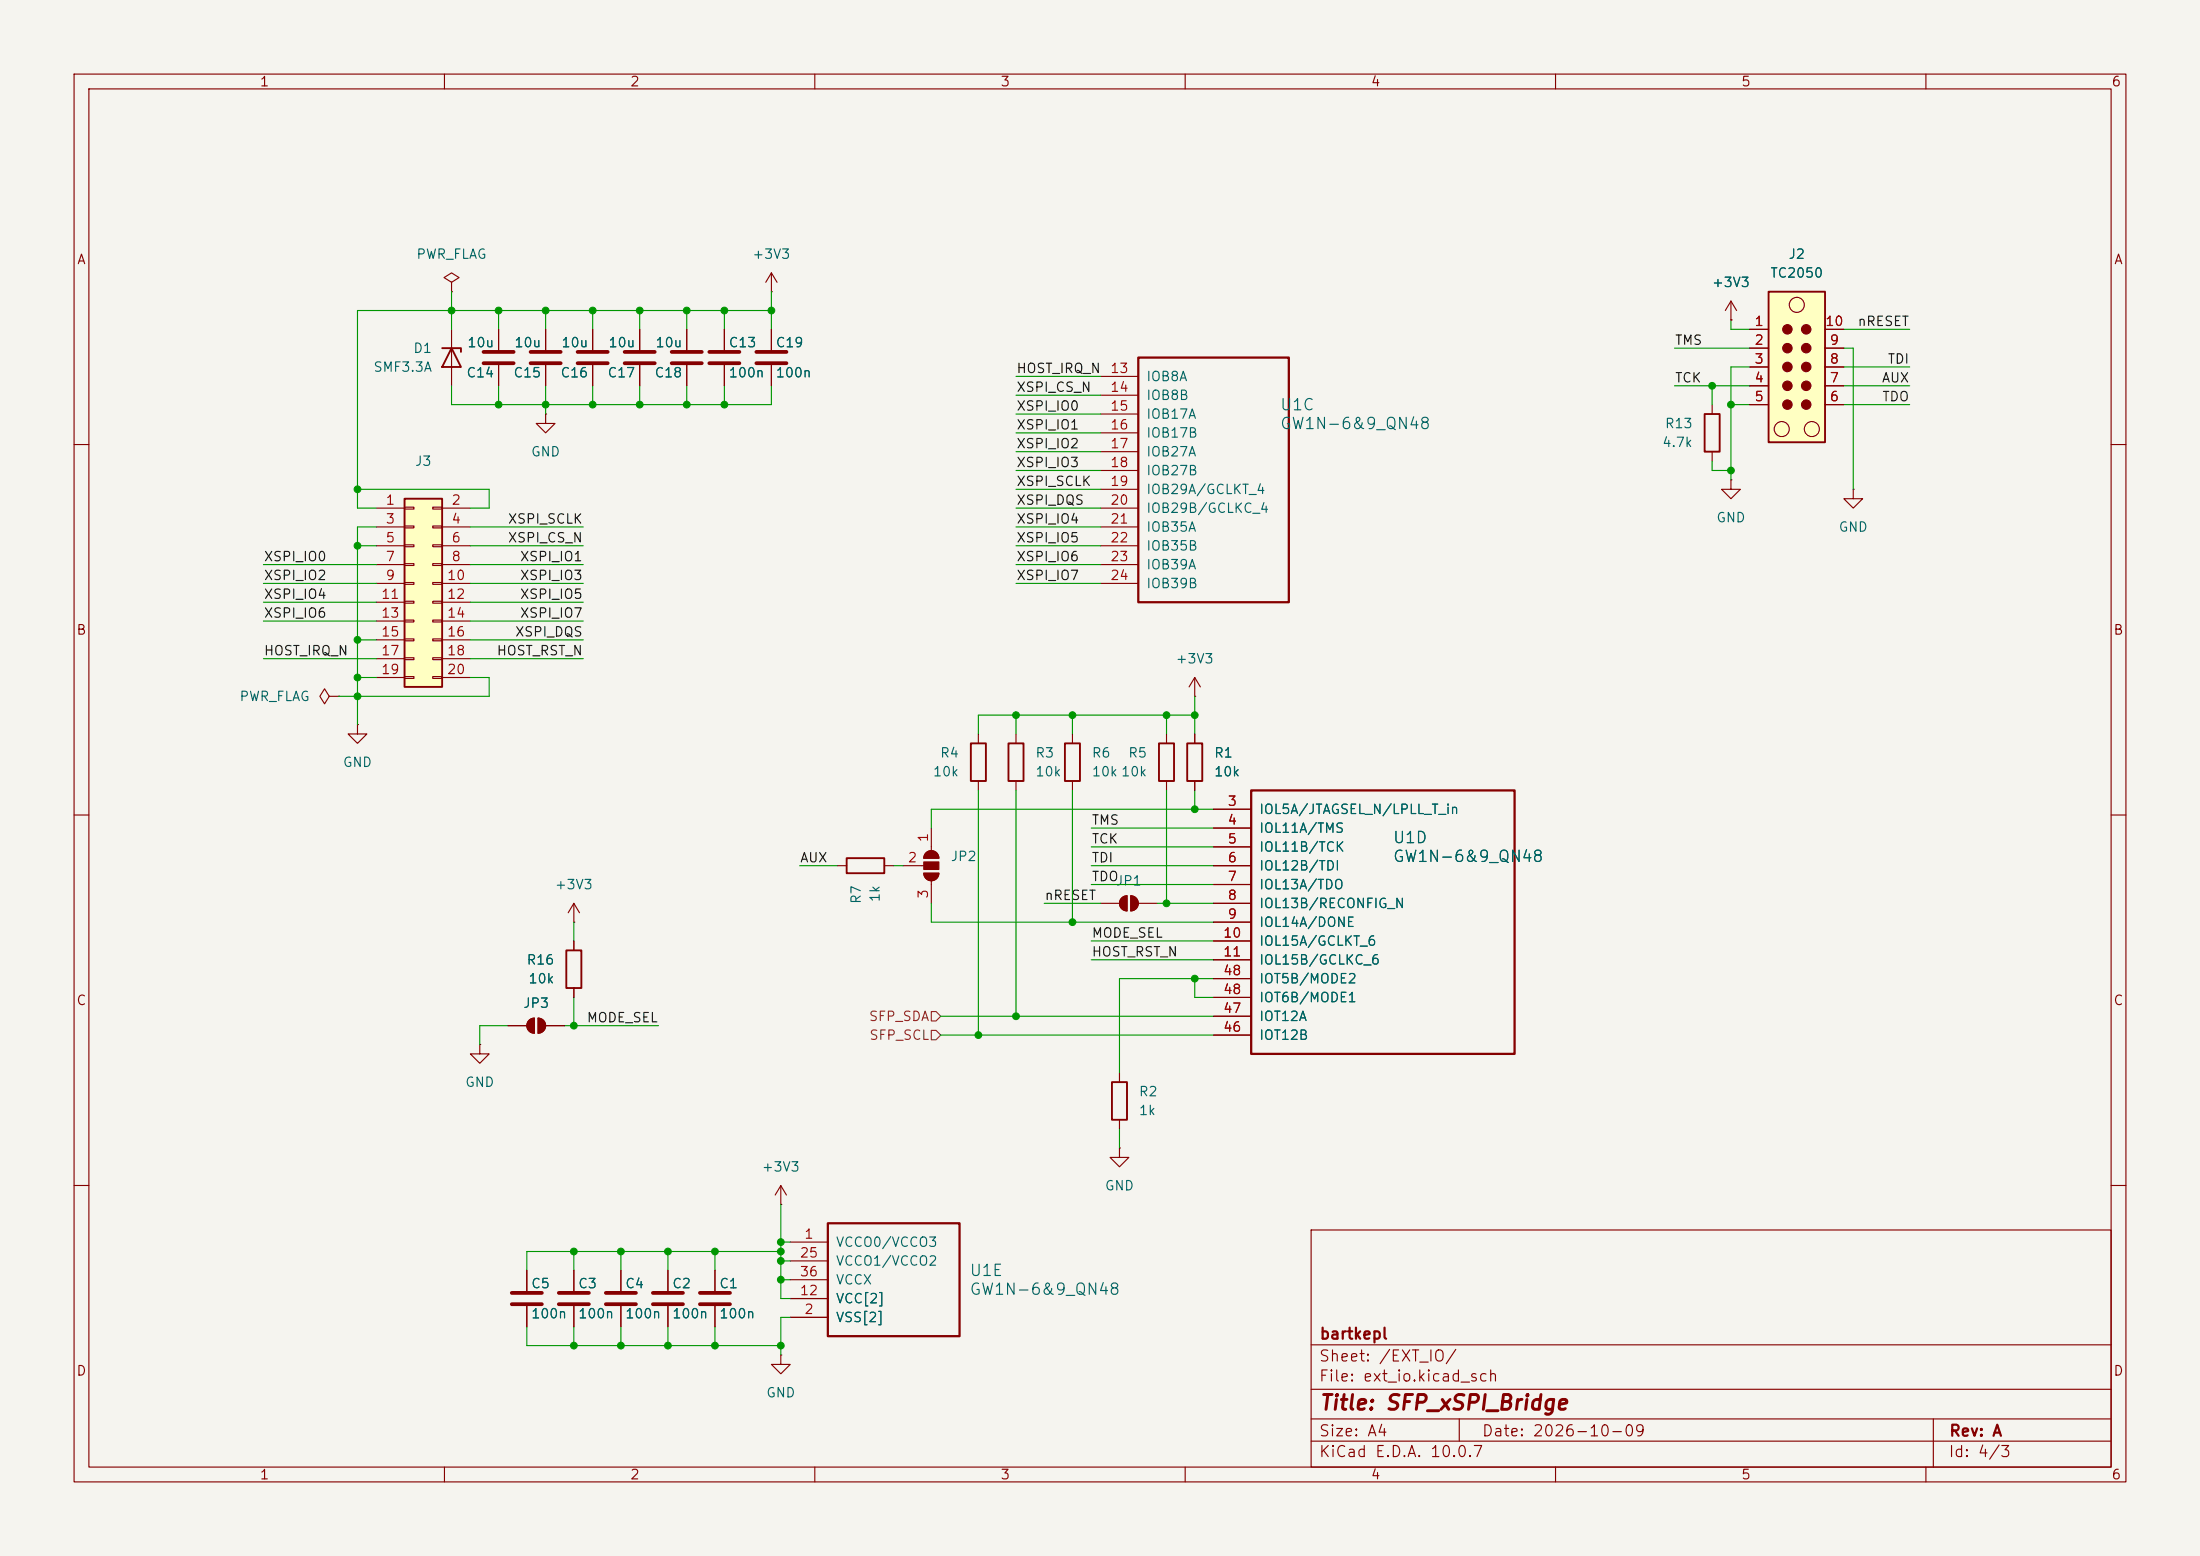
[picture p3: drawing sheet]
<svg xmlns="http://www.w3.org/2000/svg" width="297mm" height="210mm" viewBox="0 0 297 210" stroke-linecap="round" stroke-linejoin="round" font-family="sans-serif">
<path d="M0 0h297v210h-297z" fill="#f5f4ef" stroke="#f5f4ef" stroke-width=".14"/>
<g fill="none" stroke="#840000" stroke-width=".15">
<path d="M10 10h277v190h-277zM12 12h273v186h-273zM60 10v2M110 10v2M160 10v2M210 10v2M260 10v2M73.7 55.9v1.3h1.2l-1.2 1.2-1.3-1.2h1.3M73.7 55.9h.1M10 60h2M285 60h2M10 110h2"/>
<path d="M121.9 116.8h2.8M124.7 117.9h2a1.02 1.02 0 0 1-1 1 1.02 1.02 0 0 1-1-1zM125 115.1a1.02 1.02 0 0 1 1.1-.2 1.02 1.02 0 0 1 .6 .9h-2l.1-.4zM125.7 111.8v3M125.7 118.9v3M285 110h2M77.5 124.5h.1M77.5 121.9l-.8 1.3M77.5 121.9l.7 1.3M77.5 121.9v2.6M10 160h2M177 166h108v32h-108z"/>
<path d="M285 160h2M60 198v2M110 198v2M160 198v2M177 194.5h108M177 191.5h108M177 187.5h108M177 181.5h108M197 191.5v3M210 198v2M260 198v2M261 191.5v6.5"/>
</g>
<g fill="#840000" stroke="#840000" stroke-width=".15">
<path d="M125 115.1a1.02 1.02 0 0 1 1.1-.2 1.02 1.02 0 0 1 .6 .9h-2l.1-.4z"/>
<path d="M124.7 116.3h2v1h-2z"/>
<path d="M124.7 117.9h2a1.02 1.02 0 0 1-1 1 1.02 1.02 0 0 1-1-1z"/>
</g>
<path d="M54.6 67.3h5.1v25.4h-5.1z" fill="#ffffc2"/>
<path d="M59.7 47h2.5v.5M61 47l1.2 2.5h-2.5zM54.6 67.3h5.1v25.4h-5.1zM131.1 100.3h2v5.1h-2zM136.1 100.3h2.1v5.1h-2.1zM76.5 128.3h2v5.1h-2z" fill="none" stroke="#840000" stroke-width=".25"/>
<g fill="none" stroke="#840000" stroke-width=".15">
<path d="M61 44.5v7.6M73.7 44.5v2.7M73.7 49.3v2.8M80 44.5v2.7M80 49.3v2.8M86.4 44.5v2.7M86.4 49.3v2.8M50.8 68.6h3.8M50.8 71.1h3.8M50.8 73.7h3.8M50.8 76.2h3.8M50.8 78.7h3.8"/>
<path d="M54.6 68.5h1.3v.2h-1.3zM54.6 71h1.3v.2h-1.3zM54.6 73.5h1.3v.3h-1.3zM54.6 76.1h1.3v.2h-1.3zM54.6 78.6h1.3v.3h-1.3zM58.4 68.5h1.3v.2h-1.3zM58.4 71h1.3v.2h-1.3zM58.4 73.5h1.3v.3h-1.3zM58.4 76.1h1.3v.2h-1.3zM58.4 78.6h1.3v.3h-1.3zM59.7 68.6h3.8M59.7 71.1h3.8"/>
<path d="M59.7 73.7h3.8M59.7 76.2h3.8M59.7 78.7h3.8M44.4 94l-.6-1-.6 1 .6 1 .6-1h1.3M45.7 94h.1M48.3 97.8v1.3h1.2l-1.2 1.2-1.3-1.2h1.3M48.3 97.8h.1M50.8 81.3h3.8M50.8 83.8h3.8M50.8 86.4h3.8M50.8 88.9h3.8M50.8 91.4h3.8"/>
<path d="M54.6 81.2h1.3v.2h-1.3zM54.6 83.7h1.3v.2h-1.3zM54.6 86.2h1.3v.3h-1.3zM54.6 88.8h1.3v.2h-1.3zM54.6 91.3h1.3v.3h-1.3zM58.4 81.2h1.3v.2h-1.3zM58.4 83.7h1.3v.2h-1.3zM58.4 86.2h1.3v.3h-1.3zM58.4 88.8h1.3v.2h-1.3zM58.4 91.3h1.3v.3h-1.3zM59.7 81.3h3.8M59.7 83.8h3.8"/>
<path d="M59.7 86.4h3.8M59.7 88.9h3.8M59.7 91.4h3.8M132.1 99.1v1.2M137.2 99.1v1.2M132.1 105.4v1.3M137.2 105.4v1.3M77.5 127v1.3M77.5 133.4v1.2M71.1 171.5v2.7M71.1 176.3v2.8M83.8 171.5v2.7"/>
<path d="M83.8 176.3v2.8M90.2 171.5v2.7M90.2 176.3v2.8M96.5 171.5v2.7M96.5 176.3v2.8"/>
</g>
<g fill="none" stroke="#840000" stroke-width=".51">
<path d="M71.6 49h4.1M71.6 47.5h4.1M78 49h4M78 47.5h4M84.3 49h4.1M84.3 47.5h4.1M69.1 174.5h4.1M69.1 176h4.1M81.8 174.5h4.1M81.8 176h4.1M88.1 174.5h4.1M88.1 176h4.1"/>
<path d="M94.5 174.5h4.1M94.5 176h4.1"/>
</g>
<path d="M238.8 39.4h7.6v20.3h-7.6z" fill="#ffffc2"/>
<path d="M238.8 39.4h7.6v20.3h-7.6zM230.1 55.9h2.1v5.1h-2.1zM114.3 115.8h5.1v2.1h-5.1zM143.8 100.3h2v5.1h-2zM156.5 100.3h2v5.1h-2zM160.3 100.3h2v5.1h-2zM150.1 146.1h2v5h-2z" fill="none" stroke="#840000" stroke-width=".25"/>
<g fill="none" stroke="#840000" stroke-width=".15">
<path d="M61 38.1l1-.6-1-.7-1.1 .7 1.1 .6v1.3M61 39.4h.1M104.1 39.4h.1M104.1 36.8l-.7 1.3M104.1 36.8l.8 1.3M104.1 36.8v2.6M67.3 44.5v2.7M67.3 49.3v2.8M73.7 44.5v2.7M73.7 49.3v2.8M80 44.5v2.7M80 49.3v2.8"/>
<path d="M86.4 44.5v2.7M86.4 49.3v2.8M92.7 44.5v2.7M92.7 49.3v2.8M97.8 44.5v2.7M97.8 49.3v2.8M104.1 44.5v2.7M104.1 49.3v2.8M148.6 50.8h5.1M148.6 53.3h5.1M148.6 55.9h5.1M148.6 58.4h5.1"/>
<path d="M231.1 54.6v1.3M233.7 43.2h.1M233.7 40.6l-.8 1.3M233.7 40.6l.7 1.3M233.7 40.6v2.6M236.2 44.5h2.6M236.2 47h2.6M236.2 49.5h2.6M236.2 52.1h2.6M236.2 54.6h2.6M246.4 44.5h2.5M246.4 47h2.5"/>
<path d="M246.4 49.5h2.5M246.4 52.1h2.5M246.4 54.6h2.5M148.6 61h5.1M148.6 63.5h5.1M148.6 66h5.1M148.6 68.6h5.1M148.6 71.1h5.1M148.6 73.7h5.1M148.6 76.2h5.1M148.6 78.7h5.1M231.1 61v1.2"/>
<path d="M233.7 64.8v1.2h1.2l-1.2 1.3-1.3-1.3h1.3M233.7 64.8h.1M250.2 66v1.3h1.3l-1.3 1.3-1.3-1.3h1.3M250.2 66h.1M144.8 99.1v1.2M157.5 99.1v1.2M161.3 94h.1M161.3 91.4v2.6M161.3 99.1v1.2M161.3 91.4l-.8 1.3M161.3 91.4l.8 1.3M113 116.8h1.3"/>
<path d="M119.4 116.8h1.2M144.8 105.4v1.3M157.5 105.4v1.3M161.3 105.4v1.3M163.8 109.2h5.1M163.8 111.8h5.1M163.8 114.3h5.1M163.8 116.8h5.1M163.8 119.4h5.1M68.6 138.4h2.5M71.4 137.7l.4-.2 .3-.1v2a1.02 1.02 0 0 1-.9-.6 1.02 1.02 0 0 1 .2-1.1zM72.6 137.4a1.02 1.02 0 0 1 1.1 1 1.02 1.02 0 0 1-1.1 1z"/>
<path d="M73.7 138.4h2.5M77.5 127v1.3M77.5 133.4v1.2M148.6 121.9h2.5M151.4 121.2l.4-.2 .3-.1v2a1.02 1.02 0 0 1-.9-.6 1.02 1.02 0 0 1 .2-1.1zM152.7 120.9a1.02 1.02 0 0 1 1 1 1.02 1.02 0 0 1-1 1zM153.7 121.9h2.5M163.8 121.9h5.1M163.8 124.5h5.1M163.8 127h5.1M163.8 129.5h5.1M163.8 139.7h5.1"/>
<path d="M163.8 137.2h5.1M163.8 132.1h5.1M163.8 134.6h5.1M64.8 141v1.2h1.2l-1.2 1.3-1.3-1.3h1.3M64.8 141h.1M151.1 154.9v1.3h1.3l-1.3 1.3-1.2-1.3h1.2M151.1 154.9h.1M151.1 144.8v1.3M151.1 151.1v1.3M71.1 171.5v2.7M71.1 176.3v2.8M77.5 171.5v2.7"/>
<path d="M77.5 176.3v2.8M83.8 171.5v2.7M83.8 176.3v2.8M90.2 171.5v2.7M90.2 176.3v2.8M96.5 171.5v2.7M96.5 176.3v2.8M105.4 162.6h.1M105.4 160l-.8 1.3M105.4 160l.8 1.3M105.4 160v2.6M106.7 167.6h5.1"/>
<path d="M106.7 177.8h5.1M106.7 175.3h5.1M106.7 170.2h5.1M106.7 172.7h5.1M105.4 182.9v1.3h1.3l-1.3 1.2-1.3-1.2h1.3M105.4 182.9h.1"/>
<circle cx="240.5" cy="57.9" r="1.02"/>
<circle cx="242.6" cy="41.1" r="1.02"/>
<circle cx="244.6" cy="57.9" r="1.02"/>
</g>
<g fill="#840000" stroke="#840000" stroke-width=".15">
<path d="M151.4 121.2l.4-.2 .3-.1v2a1.02 1.02 0 0 1-.9-.6 1.02 1.02 0 0 1 .2-1.1z"/>
<path d="M152.7 120.9a1.02 1.02 0 0 1 1 1 1.02 1.02 0 0 1-1 1z"/>
<path d="M71.4 137.7l.4-.2 .3-.1v2a1.02 1.02 0 0 1-.9-.6 1.02 1.02 0 0 1 .2-1.1z"/>
<path d="M72.6 137.4a1.02 1.02 0 0 1 1.1 1 1.02 1.02 0 0 1-1.1 1z"/>
<circle cx="241.3" cy="44.4" r=".63"/>
<circle cx="241.3" cy="47" r=".63"/>
<circle cx="241.3" cy="49.5" r=".63"/>
<circle cx="241.3" cy="52.1" r=".63"/>
<circle cx="241.3" cy="54.6" r=".63"/>
<circle cx="243.8" cy="44.4" r=".63"/>
<circle cx="243.8" cy="47" r=".63"/>
<circle cx="243.8" cy="49.5" r=".63"/>
<circle cx="243.8" cy="52.1" r=".63"/>
<circle cx="243.8" cy="54.6" r=".63"/>
</g>
<path d="M153.7 48.3h20.3v33h-20.3zM168.9 106.7h35.6v35.5h-35.6zM111.8 165.1h17.7v15.2h-17.7z" fill="none" stroke="#840000" stroke-width=".3"/>
<path d="M65.3 49h4M65.3 47.5h4M90.7 49h4M90.7 47.5h4M95.8 49h4M95.8 47.5h4M102.1 49h4.1M102.1 47.5h4.1M75.4 174.5h4.1M75.4 176h4.1" fill="none" stroke="#840000" stroke-width=".51"/>
<path d="M125.7 139.1h.7l.6 .6-.6 .6h-.7zM125.7 136.5h.7l.6 .7-.6 .6h-.7z" fill="none" stroke="#725600" stroke-width=".15"/>
<g fill="none" stroke="#009600" stroke-width=".15">
<path d="M61 39.4v5.1M104.1 39.4v5.1M61 52.1v2.5h43.1v-2.5M67.3 41.9v2.6M67.3 52.1v2.5M73.7 41.9v2.6M73.7 52.1v3.8M80 41.9v2.6M80 52.1v2.5M86.4 41.9v2.6M86.4 52.1v2.5M92.7 41.9v2.6"/>
<path d="M92.7 52.1v2.5M97.8 41.9v2.6M97.8 52.1v2.5M104.1 41.9h-55.8v26.7h2.5M137.2 55.9h11.4M137.2 50.8h11.4M137.2 53.3h11.4M137.2 58.4h11.4M226.1 52.1h10.1M226.1 47h10.1M231.1 52.1v2.5M233.7 54.6h2.5"/>
<path d="M233.7 43.2v1.3h2.5M236.2 49.5h-2.5v15.3M248.9 54.6h8.9M248.9 52.1h8.9M248.9 47h1.3v19M248.9 44.5h8.9M248.9 49.5h8.9M35.6 78.7h15.2M35.6 76.2h15.2M48.3 73.7h2.5M48.3 66h17.7v2.6h-2.5M50.8 71.1h-2.5v26.7"/>
<path d="M63.5 78.7h15.2M63.5 76.2h15.2M63.5 73.7h15.2M63.5 71.1h15.2M137.2 78.7h11.4M137.2 76.2h11.4M137.2 73.7h11.4M137.2 61h11.4M137.2 63.5h11.4M137.2 71.1h11.4M137.2 66h11.4M137.2 68.6h11.4"/>
<path d="M231.1 62.2v1.3h2.6M35.6 83.8h15.2M35.6 88.9h15.2M35.6 81.3h15.2M48.3 91.4h2.5M48.3 86.4h2.5M63.5 91.4h2.5v2.6h-20.3M63.5 86.4h15.2M63.5 83.8h15.2M63.5 88.9h15.2M63.5 81.3h15.2M137.2 96.5v2.6"/>
<path d="M144.8 96.5v2.6M157.5 96.5v2.6M161.3 94v5.1M161.3 96.5h-29.2v2.6M107.9 116.8h5.1M120.6 116.8h1.3M132.1 106.7v33M137.2 106.7v30.5M144.8 106.7v17.8M147.3 111.8h16.5M147.3 114.3h16.5M147.3 119.4h16.5"/>
<path d="M147.3 116.8h16.5M157.5 106.7v15.2M161.3 106.7v2.5M163.8 109.2h-38.1v2.6M68.6 138.4h-3.8v2.6M76.2 138.4h12.7M77.5 124.5v2.5M77.5 134.6v3.8M125.7 121.9v2.6h38.1M127 137.2h36.8M127 139.7h36.8M141 121.9h7.6"/>
<path d="M147.3 129.5h16.5M147.3 127h16.5M156.2 121.9h7.6M161.3 132.1v2.5h2.5M163.8 132.1h-12.7v12.7M151.1 152.4v2.5M71.1 179.1v2.5h34.3M77.5 168.9v2.6M77.5 179.1v2.5M83.8 168.9v2.6M83.8 179.1v2.5M90.2 168.9v2.6"/>
<path d="M90.2 179.1v2.5M96.5 168.9v2.6M96.5 179.1v2.5M105.4 168.9h-34.3v2.6M105.4 170.2h1.3M105.4 162.6v12.7h1.3M105.4 172.7h1.3M105.4 167.6h1.3M106.7 177.8h-1.3v5.1"/>
</g>
<g fill="#009600" stroke="#009600" stroke-width=".14">
<circle cx="105.4" cy="168.9" r=".46"/>
<circle cx="105.4" cy="170.2" r=".46"/>
<circle cx="90.2" cy="181.6" r=".46"/>
<circle cx="83.8" cy="181.6" r=".46"/>
<circle cx="96.5" cy="181.6" r=".46"/>
<circle cx="105.4" cy="181.6" r=".46"/>
<circle cx="105.4" cy="172.7" r=".46"/>
<circle cx="77.5" cy="181.6" r=".46"/>
<circle cx="105.4" cy="167.6" r=".46"/>
<circle cx="132.1" cy="139.7" r=".46"/>
<circle cx="144.8" cy="124.5" r=".46"/>
<circle cx="137.2" cy="137.2" r=".46"/>
<circle cx="92.7" cy="54.6" r=".46"/>
<circle cx="86.4" cy="54.6" r=".46"/>
<circle cx="80" cy="41.9" r=".46"/>
<circle cx="73.7" cy="41.9" r=".46"/>
<circle cx="97.8" cy="54.6" r=".46"/>
<circle cx="86.4" cy="41.9" r=".46"/>
<circle cx="92.7" cy="41.9" r=".46"/>
<circle cx="104.1" cy="41.9" r=".46"/>
<circle cx="97.8" cy="41.9" r=".46"/>
<circle cx="67.3" cy="41.9" r=".46"/>
<circle cx="161.3" cy="109.2" r=".46"/>
<circle cx="144.8" cy="96.5" r=".46"/>
<circle cx="157.5" cy="96.5" r=".46"/>
<circle cx="90.2" cy="168.9" r=".46"/>
<circle cx="83.8" cy="168.9" r=".46"/>
<circle cx="96.5" cy="168.9" r=".46"/>
<circle cx="77.5" cy="168.9" r=".46"/>
<circle cx="48.3" cy="91.4" r=".46"/>
<circle cx="48.3" cy="94" r=".46"/>
<circle cx="77.5" cy="138.4" r=".46"/>
<circle cx="48.3" cy="86.4" r=".46"/>
<circle cx="67.3" cy="54.6" r=".46"/>
<circle cx="80" cy="54.6" r=".46"/>
<circle cx="73.7" cy="54.6" r=".46"/>
<circle cx="48.3" cy="66" r=".46"/>
<circle cx="48.3" cy="73.7" r=".46"/>
<circle cx="61" cy="41.9" r=".46"/>
<circle cx="137.2" cy="96.5" r=".46"/>
<circle cx="161.3" cy="132.1" r=".46"/>
<circle cx="161.3" cy="96.5" r=".46"/>
<circle cx="157.5" cy="121.9" r=".46"/>
<circle cx="231.1" cy="52.1" r=".46"/>
<circle cx="233.7" cy="63.5" r=".46"/>
<circle cx="233.7" cy="54.6" r=".46"/>
</g>
<text font-size="2" fill="#840000" x="178" y="190.8">Title: SFP_xSPI_Bridge</text>
<g font-size="1.5" fill="#006464">
<text x="172.7" y="55.8">U1C</text>
<text x="172.7" y="58.3">GW1N-6&amp;9_QN48</text>
<text x="187.9" y="114.2">U1D</text>
<text x="187.9" y="116.7">GW1N-6&amp;9_QN48</text>
<text x="130.8" y="172.6">U1E</text>
<text x="130.8" y="175.1">GW1N-6&amp;9_QN48</text>
</g>
<g font-size="1.5" fill="#840000">
<text x="178" y="184.1">Sheet: /EXT_IO/</text>
<text x="178" y="181.1">bartkepl</text>
<text x="178" y="186.8">File: ext_io.kicad_sch</text>
<text x="178" y="197">KiCad E.D.A. 10.0.7</text>
<text x="178" y="194.2">Size: A4</text>
<text x="200" y="194.2">Date: 2026-10-09</text>
<text x="263" y="197">Id: 4/3</text>
<text x="263" y="194.2">Rev: A</text>
</g>
<g font-size="1.3" fill="#840000">
<text x="35" y="12">1</text>
<text x="85" y="12">2</text>
<text x="135" y="12">3</text>
<text x="185" y="12">4</text>
<text x="235" y="12">5</text>
<text x="285" y="12">6</text>
<text x="10.3" y="36">A</text>
<text x="285.3" y="36">A</text>
<text x="10.2" y="86">B</text>
<text x="285.2" y="86">B</text>
<text x="10.2" y="136">C</text>
<text x="285.2" y="136">C</text>
<text x="10.2" y="186">D</text>
<text x="285.2" y="186">D</text>
<text x="35" y="200">1</text>
<text x="85" y="200">2</text>
<text x="135" y="200">3</text>
<text x="185" y="200">4</text>
<text x="235" y="200">5</text>
<text x="285" y="200">6</text>
</g>
<g font-size="1.3" fill="#006464">
<text x="56.1" y="35.3">PWR_FLAG</text>
<text x="101.5" y="35.3">+3V3</text>
<text x="241.4" y="35.3">J2</text>
<text x="231" y="39.1">+3V3</text>
<text x="238.9" y="37.8">TC2050</text>
<text x="55.7" y="48">D1</text>
<text x="63" y="47.2">10u</text>
<text x="69.3" y="47.2">10u</text>
<text x="75.7" y="47.2">10u</text>
<text x="82" y="47.2">10u</text>
<text x="88.4" y="47.2">10u</text>
<text x="98.3" y="47.2">C13</text>
<text x="104.6" y="47.2">C19</text>
<text x="50.3" y="50.5">SMF3.3A</text>
<text x="62.9" y="51.3">C14</text>
<text x="69.2" y="51.3">C15</text>
<text x="75.6" y="51.3">C16</text>
<text x="81.9" y="51.3">C17</text>
<text x="88.3" y="51.3">C18</text>
<text x="98.3" y="51.3">100n</text>
<text x="104.6" y="51.3">100n</text>
<text x="154.7" y="51.8">IOB8A</text>
<text x="154.7" y="54.3">IOB8B</text>
<text x="154.7" y="56.8">IOB17A</text>
<text x="154.7" y="59.4">IOB17B</text>
<text x="224.7" y="58.1">R13</text>
<text x="55.9" y="63.2">J3</text>
<text x="71.6" y="61.9">GND</text>
<text x="154.7" y="61.9">IOB27A</text>
<text x="154.7" y="64.5">IOB27B</text>
<text x="224.3" y="60.7">4.7k</text>
<text x="154.7" y="67">IOB29A/GCLKT_4</text>
<text x="154.7" y="69.5">IOB29B/GCLKC_4</text>
<text x="231.6" y="70.8">GND</text>
<text x="154.7" y="72.1">IOB35A</text>
<text x="154.7" y="74.6">IOB35B</text>
<text x="154.7" y="77.2">IOB39A</text>
<text x="248.1" y="72.1">GND</text>
<text x="154.7" y="79.7">IOB39B</text>
<text x="158.6" y="89.9">+3V3</text>
<text x="32.2" y="94.9">PWR_FLAG</text>
<text x="46.2" y="103.8">GND</text>
<text x="125.9" y="105.1">10k</text>
<text x="126.8" y="102.6">R4</text>
<text x="139.7" y="102.6">R3</text>
<text x="139.7" y="105.1">10k</text>
<text x="147.3" y="102.6">R6</text>
<text x="147.3" y="105.1">10k 10k</text>
<text x="152.2" y="102.6">R5</text>
<text x="163.8" y="102.6">R1</text>
<text x="163.8" y="105.1">10k</text>
<text x="169.9" y="110.2">IOL5A/JTAGSEL_N/LPLL_T_in</text>
<text x="169.9" y="112.7">IOL11A/TMS</text>
<text x="128.3" y="116.5">JP2</text>
<text x="150.5" y="119.8">JP1</text>
<text x="169.9" y="115.3">IOL11B/TCK</text>
<text x="169.9" y="117.8">IOL12B/TDI</text>
<text x="74.8" y="120.3">+3V3</text>
<text x="116.5" y="122.1" transform="rotate(-90 116.5 122.1)">R7</text>
<text x="119.1" y="121.9" transform="rotate(-90 119.1 121.9)">1k</text>
<text x="169.9" y="120.3">IOL13A/TDO</text>
<text x="169.9" y="122.9">IOL13B/RECONFIG_N</text>
<text x="169.9" y="125.4">IOL14A/DONE</text>
<text x="71" y="130.5">R16</text>
<text x="169.9" y="128">IOL15A/GCLKT_6</text>
<text x="169.9" y="130.5">IOL15B/GCLKC_6</text>
<text x="70.5" y="136.3">JP3</text>
<text x="71.2" y="133">10k</text>
<text x="169.9" y="133">IOT5B/MODE2</text>
<text x="169.9" y="135.6">IOT6B/MODE1</text>
<text x="169.9" y="140.7">IOT12B</text>
<text x="169.9" y="138.1">IOT12A</text>
<text x="62.7" y="147">GND</text>
<text x="153.7" y="148.3">R2</text>
<text x="153.7" y="150.8">1k</text>
<text x="102.7" y="158.4">+3V3</text>
<text x="149.1" y="161">GND</text>
<text x="112.7" y="168.6">VCCO0/VCCO3</text>
<text x="112.7" y="171.1">VCCO1/VCCO2</text>
<text x="112.7" y="173.7">VCCX</text>
<text x="71.6" y="174.2">C5</text>
<text x="71.6" y="178.3">100n</text>
<text x="78" y="174.2">C3</text>
<text x="78" y="178.3">100n</text>
<text x="84.3" y="174.2">C4</text>
<text x="84.3" y="178.3">100n</text>
<text x="90.7" y="174.2">C2</text>
<text x="90.7" y="178.3">100n</text>
<text x="97" y="174.2">C1</text>
<text x="97" y="178.3">100n</text>
<text x="112.7" y="178.8">VSS[2]</text>
<text x="112.7" y="176.2">VCC[2]</text>
<text x="103.3" y="188.9">GND</text>
</g>
<g font-size="1.3" fill="#0f0f0f">
<text x="226" y="46.9">TMS</text>
<text x="250.7" y="44.3">nRESET</text>
<text x="137.1" y="50.7">HOST_IRQ_N</text>
<text x="137.1" y="53.2">XSPI_CS_N</text>
<text x="226" y="51.9">TCK</text>
<text x="254" y="51.9">AUX</text>
<text x="254.7" y="49.4">TDI</text>
<text x="137.1" y="58.3">XSPI_IO1</text>
<text x="137.1" y="55.8">XSPI_IO0</text>
<text x="254" y="54.5">TDO</text>
<text x="137.1" y="60.8">XSPI_IO2</text>
<text x="137.1" y="65.9">XSPI_SCLK</text>
<text x="137.1" y="63.4">XSPI_IO3</text>
<text x="68.5" y="71">XSPI_SCLK</text>
<text x="137.1" y="71">XSPI_IO4</text>
<text x="137.1" y="68.5">XSPI_DQS</text>
<text x="35.5" y="76.1">XSPI_IO0</text>
<text x="68.5" y="73.5">XSPI_CS_N</text>
<text x="70.1" y="76.1">XSPI_IO1</text>
<text x="137.1" y="73.5">XSPI_IO5</text>
<text x="137.1" y="76.1">XSPI_IO6</text>
<text x="35.5" y="78.6">XSPI_IO2</text>
<text x="35.5" y="83.7">XSPI_IO6</text>
<text x="35.5" y="81.2">XSPI_IO4</text>
<text x="70.1" y="78.6">XSPI_IO3</text>
<text x="70.1" y="81.2">XSPI_IO5</text>
<text x="70.1" y="83.7">XSPI_IO7</text>
<text x="137.1" y="78.6">XSPI_IO7</text>
<text x="35.5" y="88.8">HOST_IRQ_N</text>
<text x="67" y="88.8">HOST_RST_N</text>
<text x="69.4" y="86.2">XSPI_DQS</text>
<text x="147.3" y="111.6">TMS</text>
<text x="107.9" y="116.7">AUX</text>
<text x="147.3" y="114.2">TCK</text>
<text x="147.3" y="116.7">TDI</text>
<text x="147.3" y="119.3">TDO</text>
<text x="140.9" y="121.8">nRESET</text>
<text x="147.3" y="129.4">HOST_RST_N</text>
<text x="147.3" y="126.9">MODE_SEL</text>
<text x="79.1" y="138.3">MODE_SEL</text>
</g>
<g font-size="1.3" fill="#a90000">
<text x="236.8" y="44.3">1</text>
<text x="236.8" y="46.9">2</text>
<text x="246.3" y="44.3">10</text>
<text x="246.9" y="46.9">9</text>
<text x="149.8" y="50.7">13</text>
<text x="149.8" y="53.2">14</text>
<text x="236.8" y="49.4">3</text>
<text x="236.8" y="51.9">4</text>
<text x="246.9" y="51.9">7</text>
<text x="246.9" y="49.4">8</text>
<text x="149.8" y="55.7">15</text>
<text x="149.8" y="58.3">16</text>
<text x="236.8" y="54.5">5</text>
<text x="246.9" y="54.5">6</text>
<text x="149.8" y="60.8">17</text>
<text x="149.8" y="63.4">18</text>
<text x="149.8" y="65.9">19</text>
<text x="52" y="68.4">1</text>
<text x="52" y="71">3</text>
<text x="60.9" y="68.4">2</text>
<text x="60.9" y="71">4</text>
<text x="149.8" y="68.4">20</text>
<text x="149.8" y="71">21</text>
<text x="52" y="73.5">5</text>
<text x="52" y="76.1">7</text>
<text x="60.9" y="73.5">6</text>
<text x="60.9" y="76.1">8</text>
<text x="149.8" y="73.5">22</text>
<text x="149.8" y="76.1">23</text>
<text x="51.4" y="81.1">11</text>
<text x="51.4" y="83.7">13</text>
<text x="52" y="78.6">9</text>
<text x="60.3" y="78.6">10</text>
<text x="60.3" y="81.1">12</text>
<text x="60.3" y="83.7">14</text>
<text x="149.8" y="78.6">24</text>
<text x="51.4" y="86.2">15</text>
<text x="51.4" y="88.8">17</text>
<text x="60.3" y="86.2">16</text>
<text x="60.3" y="88.8">18</text>
<text x="51.4" y="91.3">19</text>
<text x="60.3" y="91.3">20</text>
<text x="125.6" y="113.8" transform="rotate(-90 125.6 113.8)">1</text>
<text x="165.6" y="109.1">3</text>
<text x="165.6" y="111.6">4</text>
<text x="122.5" y="116.7">2</text>
<text x="165.6" y="114.2">5</text>
<text x="165.6" y="116.7">6</text>
<text x="165.6" y="119.2">7</text>
<text x="125.6" y="121.4" transform="rotate(-90 125.6 121.4)">3</text>
<text x="165.6" y="121.8">8</text>
<text x="165.6" y="124.3">9</text>
<text x="165" y="126.9">10</text>
<text x="165" y="129.4">11</text>
<text x="165" y="131.9">48</text>
<text x="165" y="137">47</text>
<text x="165" y="134.5">48</text>
<text x="165" y="139.6">46</text>
<text x="108.5" y="167.5">1</text>
<text x="107.9" y="170">25</text>
<text x="107.9" y="172.6">36</text>
<text x="107.9" y="175.1">12</text>
<text x="108.5" y="177.7">2</text>
</g>
<g font-size="1.3" fill="#725600">
<text x="117.2" y="138.1">SFP_SDA</text>
<text x="117.3" y="140.7">SFP_SCL</text>
</g>
</svg>
